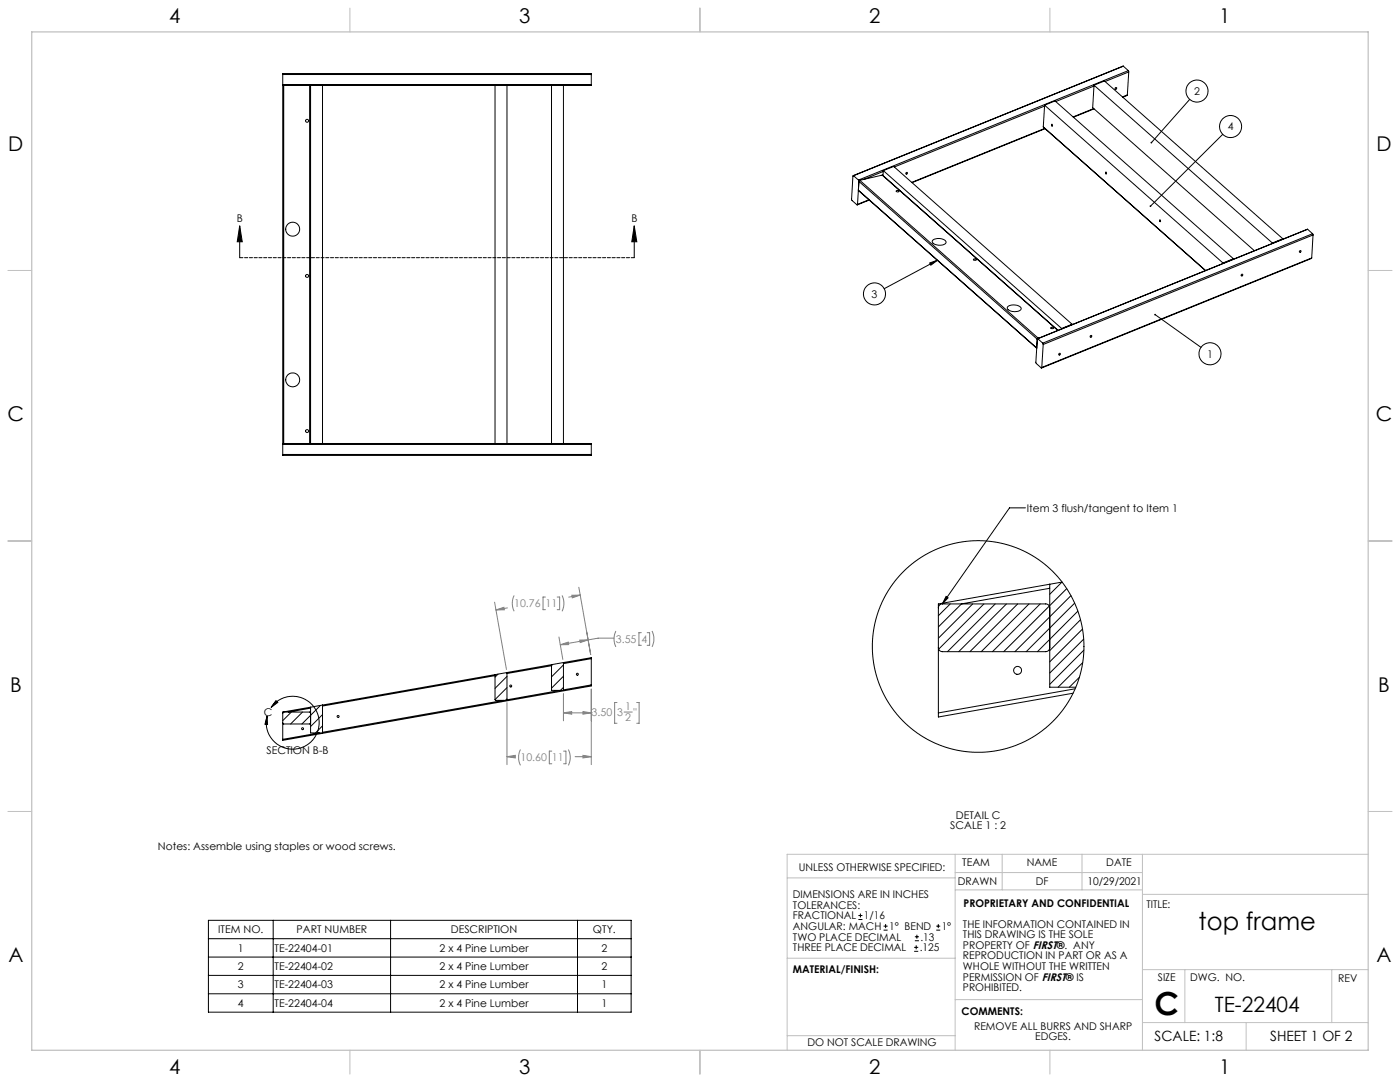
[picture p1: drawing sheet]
<svg xmlns="http://www.w3.org/2000/svg" width="559mm" height="432mm" viewBox="0 0 559 432" stroke-linecap="round" stroke-linejoin="round" font-family="sans-serif">
<g fill="none" stroke="#c0c0c0" stroke-width=".4">
<path d="M139.7 3.2v9.5M279.4 3.2v9.5M419.1 3.2v9.5M3.1 107.9h9.6M546.1 107.9h9.5M3.1 215.9h9.6M546.1 215.9h9.5M3.1 323.8h9.6M546.1 323.8h9.5M314.2 350.3h67M381.2 340.9v78.2M381.2 355.1h74.8"/>
<path d="M381.2 348.2h74.8M400 340.9v14.2M431.9 340.9v14.2M456 340.9v78.2M456 356.9h90.1M546.1 340.9h-231.9v78.2M314.2 382.4h67.2M381.2 398.9h74.8M456 387h90.1M472.9 387v21.1M531.6 387v21.1M139.7 419.1v9.6"/>
<path d="M279.4 419.1v9.6M314.2 413.3h67M419.1 419.1v9.6M456 408.1h90.1M497.4 408.1v11"/>
</g>
<path d="M12.7 12.7h533.4v406.4h-533.4z" fill="none" stroke="#c0c0c0" stroke-width=".5"/>
<g fill="none" stroke="#000" stroke-width=".4">
<path d="M474.9 39.7l-15.3 17.2M488.1 53.6l-28.9 28.7M95.7 90.1l1 6.4h-2zM95.7 90.1v12.7M253.2 90.1l1 6.4h-2zM253.2 90.1v12.7M371.1 105l3.1-1.2-2.7 2zM374.2 103.8l-21.3 11.4M461 125.6l18.4 13M409.3 202.7h-6.4l-26.8 38.3M377.6 238l.8 .6-2.3 2.4zM110.1 279.6l.8 .7-2.7 2z"/>
<path d="M106.6 285.8l.2 3.3-1-.1zM108.2 282.3a10.6 10.6 0 0 1 17.6 .5 10.6 10.6 0 0 1-7.4 16 10.6 10.6 0 0 1-11.8-13M83.2 367.3h168.7v36.6h-168.7zM83.2 374.6h168.7M109 367.3v36.6M155.9 367.3v36.6M230.5 367.3v36.6M83.2 382h168.7M83.2 389.3h168.7M83.2 396.6h168.7"/>
<circle cx="477.8" cy="36.4" r="4.4"/>
<circle cx="491.2" cy="50.5" r="4.4"/>
<circle cx="349" cy="117.3" r="4.4"/>
<circle cx="483" cy="141.2" r="4.4"/>
</g>
<g fill="none" stroke="#808080" stroke-width=".4">
<path d="M205.2 237.6a7.1 7.1 0 0 0 0 6.3M217.7 238.3h-1v5h1M222.4 238.3h1v5h-1M224.3 237.6a7.1 7.1 0 0 1 0 6.3M228.2 237.6l3.4-.1-3.2 1.1zM231 234.4l4.8 26.8-1.6-9M231.6 237.5l-4.6 .8M197.4 240.3l4.7 26.9M197.9 243.4l3.2-1 .2 .9zM202.5 242.6l-4.6 .8M223.1 254.2l1.5 9M223.6 257.3l3.2-1 .2 .9z"/>
<path d="M231.4 255.4h3.3l-3.1 1zM245.1 254.7h-6.4l-15.1 2.6M245.8 251.8a7.2 7.2 0 0 0 0 6.4M256 252.5h-1v5h1M258.3 252.5h1v5h-1M260.2 251.8a7.2 7.2 0 0 1 0 6.4M224.9 276.8v10.9M236 275v30.2M202.4 280.4v24.8M207.8 299.1a7.1 7.1 0 0 0 0 6.3M220.2 299.8h-.9v5h.9M224.9 284.5h11.1"/>
<path d="M224.9 284.5l3.3-.5v1zM224.9 299.8h1v5h-1M226.9 299.1a7.1 7.1 0 0 1 0 6.3M232.7 284l3.3 .5-3.3 .5zM236 284.5h.1M246.3 280.4h-1v8.2h1M249.1 284.2h3.3M254.1 280.4h1v8.2h-1M202.4 302h2.6M202.4 302l3.3-.6v1.1zM229.6 302h6.4M232.7 301.4l3.3 .6-3.3 .5z"/>
</g>
<path d="M253.2 102.8h-157.5" fill="none" stroke="#000" stroke-width=".4" stroke-dasharray="1.3 .6"/>
<g fill="#000">
<path d="M253.2 90.1l1 6.4h-2zM95.7 90.1l1 6.4h-2z"/>
<path d="M460.8 125.3l.2 .3-.2-.2a.34 .34 0 0 0 .2 .5 .34 .34 0 0 0 .4-.4 .34 .34 0 0 0-.6-.2zM459.3 56.7l.1 .5 .2-.3-.2 .3a.33 .33 0 0 0 .4-.1 .33 .33 0 0 0-.1-.4 .33 .33 0 0 0-.4 0zM458.9 82.1v.3l.3-.1-.2 .2a.34 .34 0 0 0 .5 0 .34 .34 0 0 0-.1-.5 .34 .34 0 0 0-.5 .1zM371.1 105l3.1-1.2-2.7 2zM106.6 285.8l.2 3.3-1-.1zM110.1 279.6l.8 .7-2.7 2zM377.6 238l.8 .6-2.3 2.4z"/>
</g>
<path d="M232.7 284l3.3 .5-3.3 .5zM224.9 284.5l3.3-.5v1zM231.4 255.4h3.3l-3.1 1zM223.6 257.3l3.2-1 .2 .9zM228.2 237.6l3.4-.1-3.2 1.1zM197.9 243.4l3.2-1 .2 .9zM202.4 302l3.3-.6v1.1zM232.7 301.4l3.3 .6-3.3 .5z" fill="#808080"/>
<g fill="none" stroke="#000" stroke-width=".4">
<path d="M112.9 34.1h.3M112.9 29.7v-.3h123.1v.3M112.9 33.7v.4M112.9 29.7v4M112.9 34.1v142.9M112.9 29.7h123.1M112.9 33.7h123.1M113.2 34.1v142.9M123.6 34.1v142.9M124 34.1v142.9M128.7 34.1v142.9M197.6 34.1v142.9"/>
<path d="M202.4 34.1v142.9M220.1 34.1v142.9M224.9 34.1v142.9M236 33.7v.4h-122.8M236 29.7v4M436.6 34.4l-15.2 6.1M436.7 34l4.1-1.7 71.2 63M436.7 34l71.2 63M436.7 34l-.6 9 64.6 57M448.4 26.4l-107.9 43.7M448.4 26.4l-107.7 43.7M448.4 26.4l2 1.8"/>
<path d="M450 37.9l-1.8 .9M450 37.9l-2 .8M450.4 28.2l.1 .5M450.4 28.2l-107.7 43.7M450.5 28.7l-.5 9.2M450.5 28.7l-9.4 3.8M416.4 50.6l64.7 57.4M416.4 50.6l64.8 57.3M416.9 42l4.2-1.7 71.2 63M416.9 42l71.2 63M416.9 42l-.5 8.6M416.9 42.3l-59.9 24.3"/>
<path d="M417 51.3l-53.1 21.5M417.1 51.4l-53 21.5M419.7 49.6l.3 .1v.6zM436.5 43.3l-8.2 3.4M436.7 43.5l-8.3 3.3M340.7 70.1l-.3 .2-.5 9.4 2.2 2.1 .2-.2M340.7 70.1l2 1.8M342.7 71.9l.1 .5M342.8 72.4l71.2 63M342.8 72.4l-.5 9.2M343.2 72l-.4 .4M343.2 72l71.2 62.9"/>
<path d="M346.8 79.7l-4.5 1.9M347 79.8l-4.8 2M352.1 69.9l70.2 61.9M352.1 69.9l-8.9 2.1M352.1 69.9l70.1 62M352.5 68.4l-7.7 3.2M352.6 68.1l4.1-1.7 71.2 63M352.6 68.1l71.2 63M352.6 68.1l-.1 1.9M357.8 76.1l.9 .1a.48 .48 0 0 1-.5 .4 .48 .48 0 0 1-.4-.5zM441.4 68.7l.3 .4-.2 .3zM372.4 95.8a4.2 4.2 0 0 1 5.2 .6 2.57 2.57 0 0 1-3.5 1.4l-1-.3a1.04 1.04 0 0 1-.9-.6 1.04 1.04 0 0 1 .2-1.1z"/>
<path d="M462.9 87.8h.2v.7zM507.9 97v.2M512 95.3l-4.1 1.7M512 95.3v.2M521.9 91.5l-107.8 43.6M521.9 91.5l-107.7 43.7M521.9 91.5l2 1.8M523.9 93.3l.2 .5M523.9 93.3l-107.7 43.6M524.1 93.8l-107.7 43.7M524.1 93.8l-.5 9.1M388.5 103.5l.8-.2 .4 .4-.6 .2z"/>
<path d="M488.1 105v.1M492.3 103.3l-4.2 1.7M492.3 103.3v.1M523.6 102.9l-107.9 44M523.6 102.9l-107.8 43.7M402.2 122.4a3.9 3.9 0 0 1 5.4 .7 3.4 3.4 0 0 1-4.8 .8 .95 .95 0 0 1-.6-1.5zM413.8 138.9l-71.2-63 71.2 63.1M414 135.4h.1M414 135.4l-.5 9.3 2.1 2.2 .2-.3M414.2 135.2l-.2 .2M414.2 135.2l2 1.7M414.4 134.9l-.3 .3"/>
<path d="M415 134.8l-.6 .1M416.2 136.9l.2 .6M416.4 137.5l-.6 9.1M419.5 130.7h.9a.48 .48 0 0 1-.5 .5 .48 .48 0 0 1-.4-.5zM423.8 131.1v.2M427.9 129.4l-4.1 1.7M427.9 129.4v.2M112.9 177h.3M112.9 177v.4M112.9 177.4v4M112.9 177.4h123.1M113.2 177h122.8v.4"/>
<path d="M236 177.4v4M112.9 181.4v.4h123.1v-.4M112.9 181.4h123.1M419 233.2l-44.5 7.8v1.6M419 233.2l4.9-.9-4.9 4.9M419 233.2v41h10.4M419 234.8l-35.3 6.2M425.8 234.9l-6.8 6.8M427.5 237.7l-22.4 22.4M374.5 242.6a1.57 1.57 0 0 1 1.6-1.6h41.3a1.57 1.57 0 0 1 1.6 1.6M374.5 258.5a1.63 1.63 0 0 0 1.6 1.6h41.3a1.63 1.63 0 0 0 1.6-1.6M374.5 242.6v41.9"/>
<path d="M379.3 241l-4.8 4.7M383.8 241l-9.3 9.2M388.2 241l-13.7 13.7M392.7 241l-18.1 18.1M397.2 241l-19 19.1M401.7 241l-19 19.1M406.2 241l-19.1 19.1M410.7 241l-19 19.1M415.2 241l-19.1 19.1M418.8 241.9l-18.2 18.2M428.9 240.7l-19.3 19.4M430.2 243.9l-16.1 16.2"/>
<path d="M431.3 247.3l-12.3 12.3M432.1 251l-13.1 13.1M432.5 255.1l-13.5 13.5M432.6 259.5l-13.6 13.6M197.6 269.2l-68.9 12.2M197.6 269.6l-68.9 12.2M198.8 269l-1.2 1.2M201 279.5l-72.3 12.7M202.4 268.4v10.8l-.4 .3h-4.1l-.3-.3v-10M202.4 268.4l-4.8 .8M202.4 269.9l-4.8 4.8M202.4 274.4l-4.8 4.8"/>
<path d="M202.4 278.9l-.6 .6M220.1 265.3l-17.7 3.1M220.6 265.2l-.5 .4-17.7 3.2M223.6 275.5l-21.3 3.8M224.9 264.4v11.1h-4.8v-10.2M224.9 264.4l-4.8 .9M224.9 265.4l-4.8 4.7M224.9 269.9l-4.8 4.7M224.9 274.4l-1.2 1.1M236 262.9v-.4l-11.1 1.9M236 273.3v.5l-123.1 21.7v-.4M236 262.9v10.4"/>
<path d="M236 262.9l-11.1 1.9M236 273.3l-11.1 2M428.3 276.6l-53.8 9.5v-1.6M429.1 274.9l-54.6 9.6M430.8 270.3l-4 3.9M432.2 264.4l-9.9 9.8M112.9 284.6l.3-.4h10.4l.4 .4M112.9 288.5l.3 .4h10.4l.4-.4M112.9 284.6v10.5M116.3 284.2l-3.4 3.4M120.8 284.2l-4.8 4.7M124 282.2l-11.1 2v.4"/>
<path d="M124 282.6l-8.9 1.6M127.4 292.5l-14.5 2.6M127.9 281.5l-7.4 7.4M128.7 281.4v11.1h-4.7v-10.3M128.7 281.4l-4.7 .8M128.7 285.2l-4.7 4.7M128.7 289.7l-2.8 2.8M342.6 367h1.6M342.6 365.4h1.6M343.4 364.6v1.5M352.7 371.2h1.6M352.7 369.6h1.6"/>
<path d="M353.5 368.8v1.6M364.9 379.7h1.6M364.9 378.1h1.6M365.2 375.4h1.6M365.2 373.8h1.6M365.7 377.3v1.5M366 373v1.6M373.7 371.2h1.6M373.7 369.6h1.6M374.5 368.8v1.6"/>
<circle cx="445.4" cy="35.2" r=".35"/>
<circle cx="122.6" cy="48.2" r=".58"/>
<circle cx="361.9" cy="69.1" r=".35"/>
<circle cx="116.8" cy="91.5" r="2.78"/>
<circle cx="122.6" cy="110.1" r=".58"/>
<circle cx="495.8" cy="109.8" r=".35"/>
<circle cx="519" cy="100.3" r=".36"/>
<circle cx="435.5" cy="134.2" r=".36"/>
<circle cx="116.8" cy="151.6" r="2.77"/>
<circle cx="422.9" cy="141.3" r=".35"/>
<circle cx="122.6" cy="172" r=".58"/>
<circle cx="390.4" cy="258" r="42.2"/>
<circle cx="203.8" cy="273.8" r=".39"/>
<circle cx="230.5" cy="269.1" r=".4"/>
<circle cx="406.2" cy="267.5" r="1.59"/>
<circle cx="120.8" cy="290.8" r=".39"/>
<circle cx="135" cy="285.9" r=".4"/>
</g>
<text font-size="12.7" x="460.9" y="405.2">C</text>
<text font-size="9.9" x="478.4" y="371.2">top frame</text>
<text font-size="8.5" x="484.9" y="404">TE-22404</text>
<g font-size="8.1">
<text x="67.6" y="9.3">4</text>
<text x="207.3" y="9.3">3</text>
<text x="347" y="9.3">2</text>
<text x="486.7" y="9.3">1</text>
<text x="3.3" y="60.1">D</text>
<text x="549.4" y="60.1">D</text>
<text x="3" y="168">C</text>
<text x="549.1" y="168">C</text>
<text x="4" y="276">B</text>
<text x="550.1" y="276">B</text>
<text x="3.3" y="383.9">A</text>
<text x="549.4" y="383.9">A</text>
<text x="67.6" y="428.4">4</text>
<text x="207.3" y="428.4">3</text>
<text x="347" y="428.4">2</text>
<text x="486.7" y="428.4">1</text>
</g>
<g font-size="5.6">
<text x="460.9" y="415.2">SCALE: 1:8</text>
<text x="507" y="415.2">SHEET 1 OF 2</text>
</g>
<g font-size="4.2">
<text x="476.6" y="37.8">2</text>
<text x="490" y="52">4</text>
<text x="94.5" y="88.4">B</text>
<text x="252" y="88.4">B</text>
<text x="347.9" y="118.8">3</text>
<text x="481.8" y="142.7">1</text>
<text x="409.9" y="204.3">Item 3 flush/tangent to Item 1</text>
<text x="105.3" y="285.6">C</text>
<text x="106.4" y="300.8">SECTION B-B</text>
<text x="381.5" y="326.8">DETAIL C</text>
<text x="379.3" y="331">SCALE 1 : 2</text>
<text x="63.1" y="339.2">Notes: Assemble using staples or wood screws.</text>
<text x="318.8" y="347.7">UNLESS OTHERWISE SPECIFIED:</text>
<text x="384.1" y="345.5">TEAM</text>
<text x="409.9" y="345.7">NAME</text>
<text x="441.6" y="345.7">DATE</text>
<text x="382.3" y="353.3">DRAWN</text>
<text x="413.5" y="353.3">DF</text>
<text x="434" y="353.3">10/29/2021</text>
<text x="316.5" y="358.5">DIMENSIONS ARE IN INCHES</text>
<text x="316.5" y="362.7">TOLERANCES:</text>
<text x="384.6" y="361.9">PROPRIETARY AND CONFIDENTIAL</text>
<text x="457.6" y="362.3">TITLE:</text>
<text x="316.5" y="371.2">ANGULAR: MACH</text>
<text x="316.5" y="366.9">FRACTIONAL</text>
<text x="344.8" y="366.9">1/16</text>
<text x="354.9" y="371.2">1° BEND</text>
<text x="375.9" y="371.2">1°</text>
<text x="384.4" y="370.2">THE INFORMATION CONTAINED IN</text>
<text x="87.1" y="372.5">ITEM NO.</text>
<text x="118.4" y="372.5">PART NUMBER</text>
<text x="179.9" y="372.5">DESCRIPTION</text>
<text x="236.7" y="372.5">QTY.</text>
<text x="316.5" y="375.4">TWO PLACE DECIMAL</text>
<text x="367.4" y="375.4">.13</text>
<text x="384.4" y="374.4">THIS DRAWING IS THE SOLE</text>
<text x="95" y="379.8">1</text>
<text x="109.6" y="379.8">TE-22404-01</text>
<text x="175.5" y="379.8">2 x 4 Pine Lumber</text>
<text x="240.1" y="379.8">2</text>
<text x="316.5" y="379.6">THREE PLACE DECIMAL</text>
<text x="367.1" y="379.6">.125</text>
<text x="384.4" y="378.6">PROPERTY OF FIRST®. ANY</text>
<text x="384.4" y="382.9">REPRODUCTION IN PART OR AS A</text>
<text x="95" y="387.1">2</text>
<text x="109.6" y="387.1">TE-22404-02</text>
<text x="175.5" y="387.1">2 x 4 Pine Lumber</text>
<text x="240.1" y="387.1">2</text>
<text x="316.5" y="388.4">MATERIAL/FINISH:</text>
<text x="384.4" y="387.1">WHOLE WITHOUT THE WRITTEN</text>
<text x="95" y="394.4">3</text>
<text x="109.6" y="394.4">TE-22404-03</text>
<text x="175.5" y="394.4">2 x 4 Pine Lumber</text>
<text x="240.1" y="394.4">1</text>
<text x="384.4" y="391.3">PERMISSION OF FIRST® IS</text>
<text x="384.4" y="395.6">PROHIBITED.</text>
<text x="462.2" y="391.3">SIZE</text>
<text x="475.1" y="391.3">DWG. NO.</text>
<text x="534.1" y="391.8">REV</text>
<text x="95" y="401.8">4</text>
<text x="109.6" y="401.8">TE-22404-04</text>
<text x="175.5" y="401.8">2 x 4 Pine Lumber</text>
<text x="240.1" y="401.8">1</text>
<text x="383.8" y="405.1">COMMENTS:</text>
<text x="388.8" y="410.9">REMOVE ALL BURRS AND SHARP</text>
<text x="322.3" y="417.6">DO NOT SCALE DRAWING</text>
<text x="413.2" y="415.2">EDGES.</text>
</g>
<g font-size="4.2" fill="#808080">
<text x="205.2" y="242.4">10.76</text>
<text x="217.7" y="242.4">11</text>
<text x="245.8" y="256.6">3.55</text>
<text x="256" y="256.6">4</text>
<text x="236.2" y="285.8">3.50</text>
<text x="246.3" y="285.8">3</text>
<text x="249.6" y="283.5">1</text>
<text x="249.6" y="287.7">2</text>
<text x="252.9" y="285.8">&quot;</text>
<text x="207.8" y="303.9">10.60</text>
<text x="220.3" y="303.9">11</text>
</g>
</svg>
